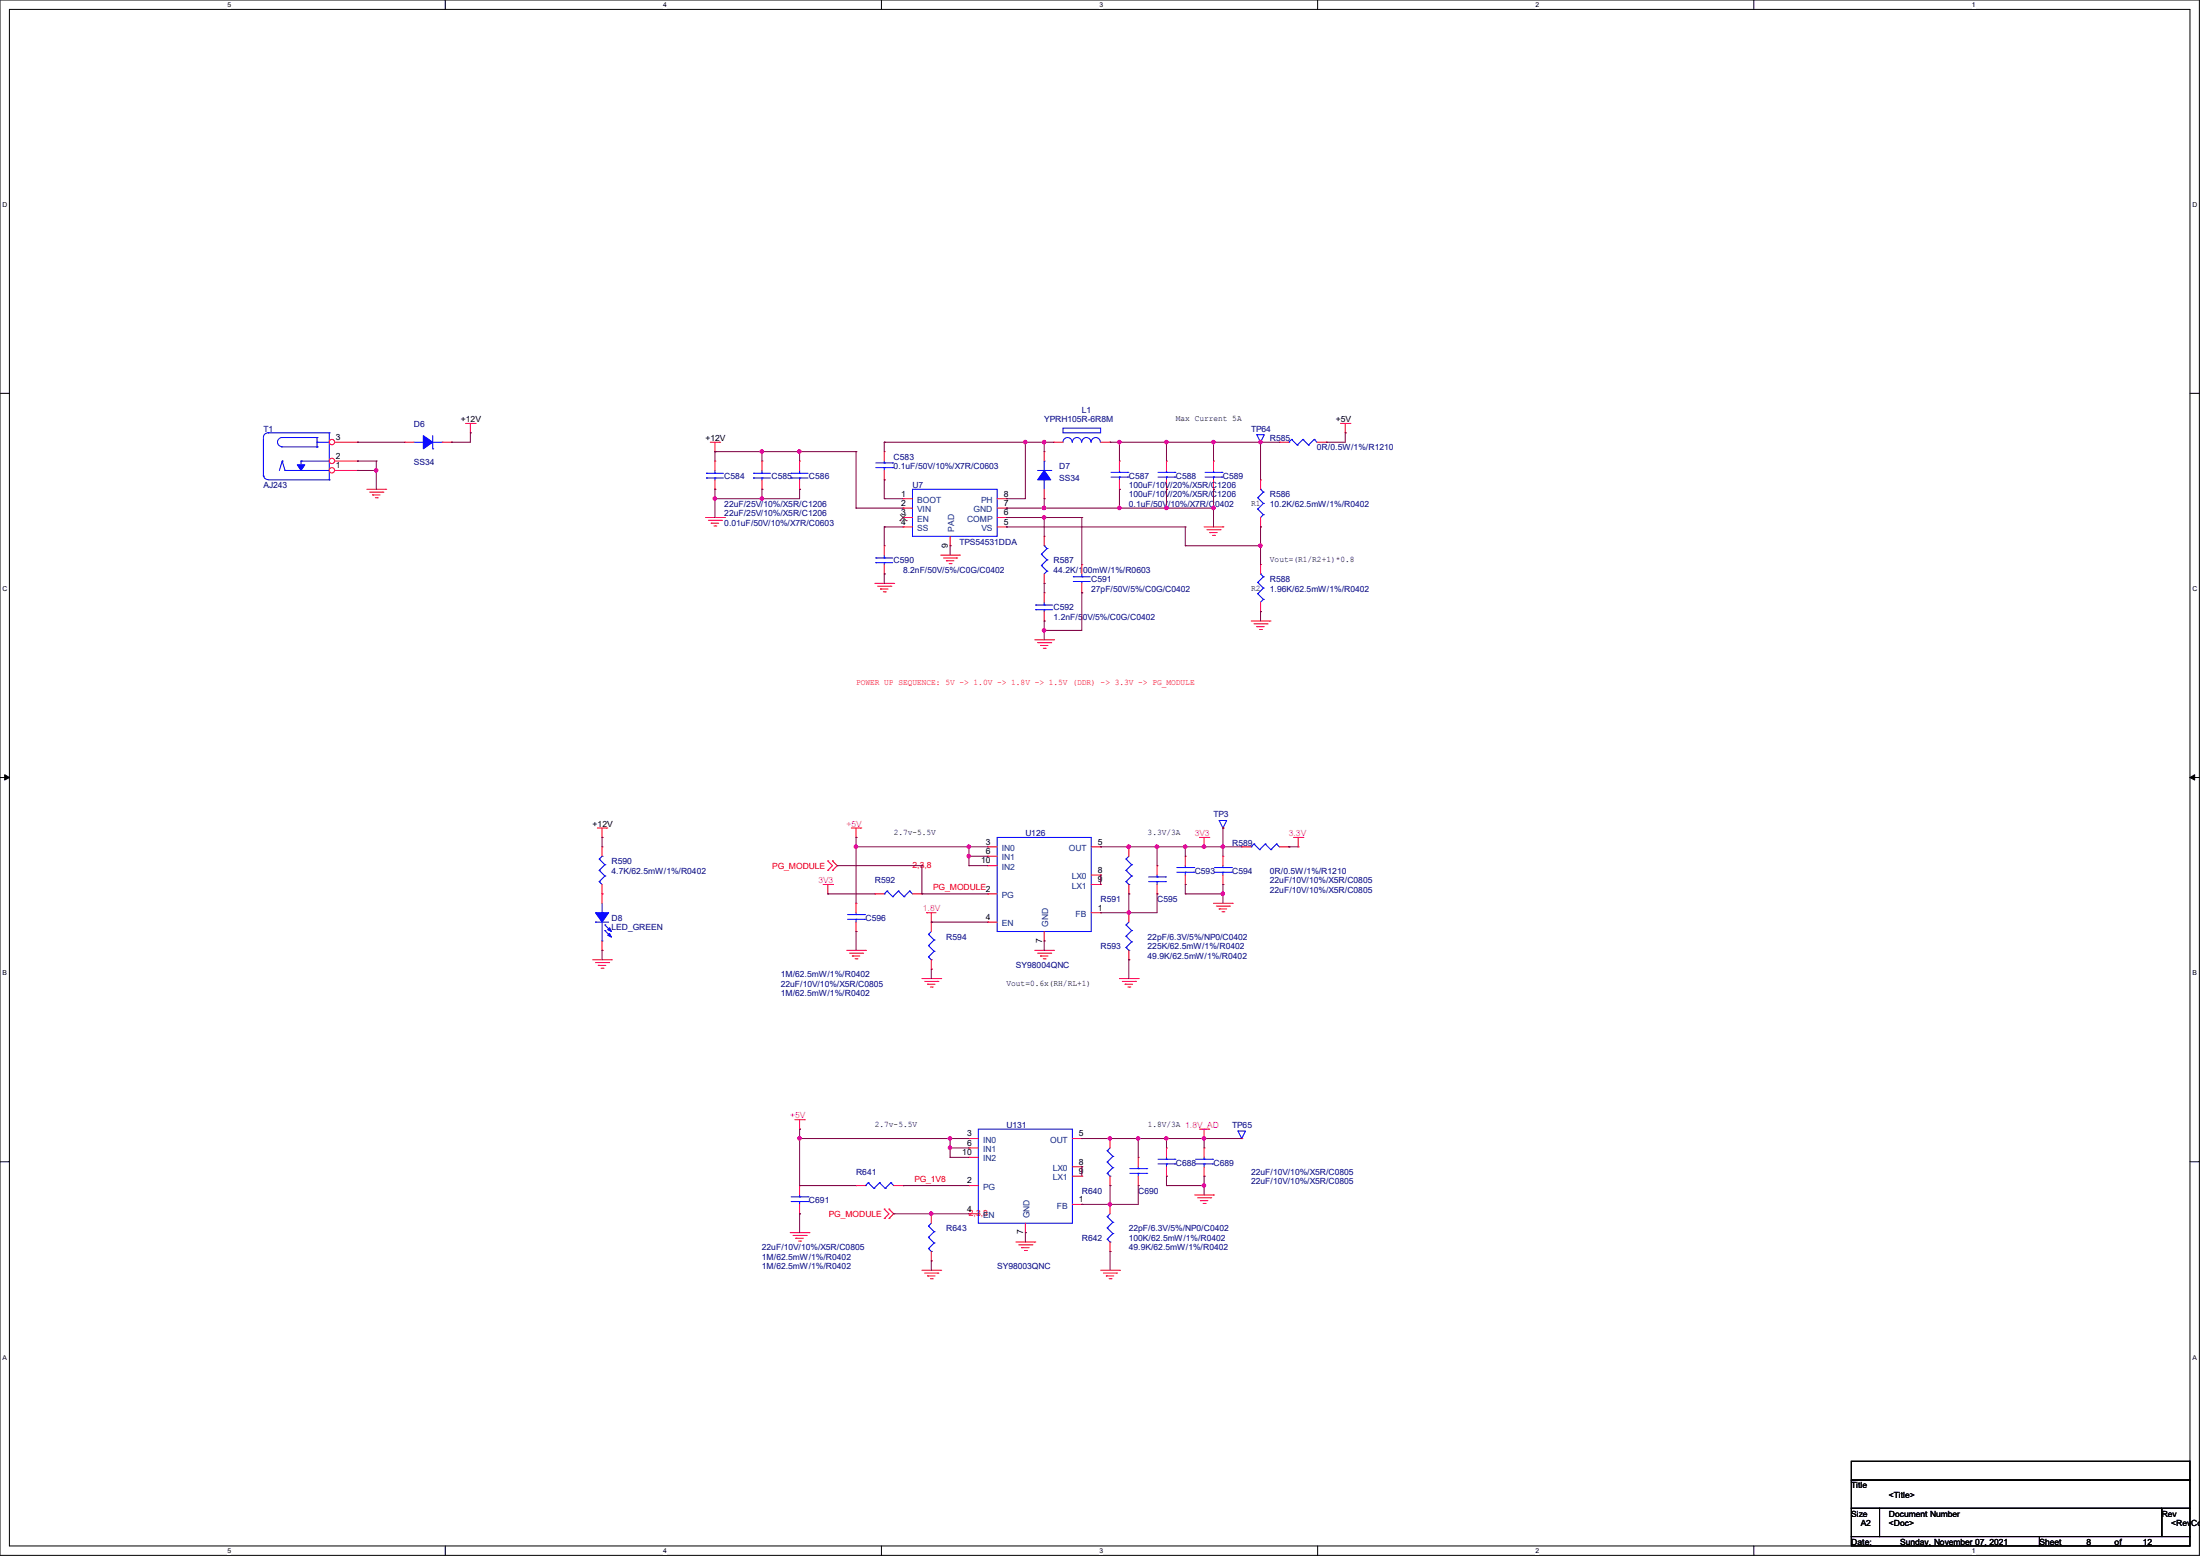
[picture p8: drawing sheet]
<svg xmlns="http://www.w3.org/2000/svg" width="297mm" height="210mm" viewBox="0 0 297 210" stroke-linecap="round" stroke-linejoin="round" font-family="sans-serif">
<path d="M0 0h296.9v209.9h-296.9zM1.3 1.3h294.4v207.4h-294.4z" fill="none" stroke="#000" stroke-width=".14"/>
<g fill="#fff">
<path d="M30.7 .1h.5v1h-.5z"/>
<path d="M30.7 208.8h.5v1h-.5z"/>
</g>
<path d="M60.1 0v1.3M60.1 208.7v1.2" fill="none" stroke="#000" stroke-width=".14"/>
<g fill="#fff">
<path d="M89.5 .1h.5v1h-.5z"/>
<path d="M89.5 208.8h.5v1h-.5z"/>
</g>
<path d="M119 0v1.3M119 208.7v1.2" fill="none" stroke="#000" stroke-width=".14"/>
<g fill="#fff">
<path d="M148.4 .1h.5v1h-.5z"/>
<path d="M148.4 208.8h.5v1h-.5z"/>
</g>
<path d="M177.9 0v1.3M177.9 208.7v1.2" fill="none" stroke="#000" stroke-width=".14"/>
<g fill="#fff">
<path d="M207.3 .1h.5v1h-.5z"/>
<path d="M207.3 208.8h.5v1h-.5z"/>
</g>
<path d="M236.8 0v1.3M236.8 208.7v1.2" fill="none" stroke="#000" stroke-width=".14"/>
<g fill="#fff">
<path d="M266.2 .1h.5v1h-.5z"/>
<path d="M266.2 208.8h.5v1h-.5z"/>
<path d="M.3 27.2h.7v1h-.7z"/>
<path d="M296 27.2h.6v1h-.6z"/>
<path d="M.3 79h.7v1h-.7z"/>
<path d="M296 79h.6v1h-.6z"/>
</g>
<path d="M0 53.1h1.3M295.7 53.1h1.2" fill="none" stroke="#000" stroke-width=".14"/>
<g fill="#fff">
<path d="M.3 130.9h.6v1h-.6z"/>
<path d="M296 130.9h.6v1h-.6z"/>
</g>
<path d="M0 104.9h1.3M295.7 104.9h1.2" fill="none" stroke="#000" stroke-width=".14"/>
<path d="M.6 104.6l.7 .3-.7 .4zM295.7 104.9l.6-.3v.7z" fill="#000" stroke="#000" stroke-width=".14"/>
<g fill="#fff">
<path d="M.3 182.7h.6v1h-.6z"/>
<path d="M296 182.7h.5v1h-.5z"/>
</g>
<path d="M0 156.8h1.3M295.7 156.8h1.2M249.9 197.2h45.8v2.6h-45.8zM249.9 199.8h45.8v3.8h-45.8zM249.9 203.6h3.8v3.8h-3.8zM249.9 207.4h25.4v1.3h-25.4zM253.7 203.6h38.1v3.8h-38.1zM275.3 207.4h20.4v1.3h-20.4zM291.8 203.6h3.9v3.8h-3.9z" fill="none" stroke="#000" stroke-width=".14"/>
<g fill="none" stroke="#f00" stroke-width=".14">
<path d="M62.9 57.1h1.2M63.5 58.4h.1M63.5 57.1v1.3M64.1 57.1h.1M95.9 59.7h1.3M96.5 59.7v1.3M97.2 59.7h.1M170.2 59.7h.1M181 57.1h1.2M181.6 58.4h.1M181.6 57.1v1.3M182.2 57.1h.1"/>
<path d="M49.5 66h2.6M49.9 66.4h1.8M50.3 66.8h.1M50.3 66.8h1M50.7 67.2h.2M50.9 67.2h.1M51.7 66.4h.1M52.1 66h.1M95.2 69.8h2.6M95.6 70.2h1.8M96 70.6h.1M96 70.6h1"/>
<path d="M96.4 71h.2M96.5 61h.1M96.6 71h.1M97.4 70.2h.1M97.8 69.8h.1M118.1 78.7h2.5M118.5 79.1h1.8M118.9 79.5h.1M118.9 79.5h1M119.3 79.9h.2M119.5 79.9h.1M120.3 79.1h.1"/>
<path d="M120.6 78.7h.1M127 74.9h2.5M127.4 75.3h1.8M127.8 75.7h.1M127.8 75.7h1M128.1 76.1h.3M128.4 76.1h.1M129.2 75.3h.1M129.5 74.9h.1M162.6 71.1h2.5M162.9 71.5h1.8M163.3 71.9h.1"/>
<path d="M163.3 71.9h1M163.7 72.3h.3M164 72.3h.1M164.7 71.5h.1M165.1 71.1h.1M170.2 71.1h.1M170.2 64.8h.1M170.2 64.8v1.2M170.2 69.8v1.3M139.7 86.4h2.5M140.1 86.7h1.8M140.5 87.1h.1"/>
<path d="M140.5 87.1h1M140.8 87.5h.3M141.1 87.5h.1M141.9 86.7h.1M142.2 86.4h.1M168.9 83.8h2.5M169.3 84.2h1.8M169.7 84.6h.1M169.7 84.6h1M170.1 85h.2M170.3 85h.1M171.1 84.2h.1"/>
<path d="M171.4 83.8h.1M80.6 111.8h1.3M81.3 113h.1M81.3 111.8v1.2M81.9 111.8h.1M111.1 119.4h1.3M111.8 117.5h.1M111.8 116.2h.1M111.8 119.4v1.2M111.8 116.2l.6 .6-.6 .7M112.4 119.4h.1M112.4 116.2h.1"/>
<path d="M112.4 117.5h.1M112.4 116.2l.6 .6-.6 .7M114.9 111.8h1.3M115.6 113h.1M115.6 111.8v1.2M116.2 111.8h.1M133.3 114.3h.1M133.3 115.6h.1M133.3 116.8h.1M133.3 114.3h1.3M133.3 115.6h1.3M133.3 116.8h1.3"/>
<path d="M147.3 119.4h1.3M147.3 114.3h1.3M147.3 118.1h1.3M148.6 114.3h.1M148.6 118.1h.1M148.6 119.4h.1M161.9 113h1.3M162.6 114.3h.1M162.6 113v1.3M163.2 113h.1M174.6 113h1.3M175.3 114.3h.1"/>
<path d="M175.3 113v1.3M175.9 113h.1M80 129.5h2.5M80.4 129.9h1.8M80.8 130.3h.1M80.8 130.3h1M81.2 130.7h.2M81.4 130.7h.1M82.2 129.9h.1M82.5 129.5h.1M111.8 120.6h.1M114.3 128.3h2.5"/>
<path d="M114.7 128.7h1.8M115.1 129h.1M115.1 129h1M115.4 129.4h.3M115.7 129.4h.1M116.5 128.7h.1M116.8 128.3h.1M124.5 132.1h2.5M124.8 132.5h1.8M125.1 123.2h.1M125.1 123.2h1.3M125.2 132.8h.1"/>
<path d="M125.2 132.8h1M125.6 133.2h.3M125.7 124.5h.1M125.7 123.2v1.3M125.9 133.2h.1M126.6 132.5h.1M127 132.1h.1M133.3 120.6h.1M133.3 124.5h.1M133.3 120.6h1.3M133.3 124.5h1.3M139.7 128.3h2.5"/>
<path d="M140.1 128.7h1.8M140.5 129h.1M140.5 129h1M140.8 129.4h.3M141 127h.1M141 125.7v1.3M141.1 129.4h.1M141.9 128.7h.1M142.2 128.3h.1M147.3 123.2h1.3M148.6 123.2h.1M151.1 132.1h2.6"/>
<path d="M151.5 132.5h1.8M151.9 132.8h.1M151.9 132.8h1M152.3 133.2h.2M152.5 133.2h.1M153.3 132.5h.1M153.7 132.1h.1M163.8 121.9h2.6M164.2 122.3h1.8M164.6 122.7h.1M164.6 122.7h1M165 123.1h.2"/>
<path d="M165.2 123.1h.1M166 122.3h.1M166.4 121.9h.1M107.3 151.1h1.3M107.9 152.4h.1M107.9 151.1v1.3M108.6 151.1h.1M161.9 152.4h1.3M162.6 153.7h.1M162.6 152.4v1.3M163.2 152.4h.1M106.7 166.4h2.5"/>
<path d="M107.1 166.8h1.7M107.4 167.1h.1M107.4 167.1h1.1M107.8 167.5h.3M108.1 167.5h.1M108.8 166.8h.1M109.2 166.4h.1M119.4 164.5h.1M119.4 163.2h.1M119.4 163.2l.6 .6-.6 .7M120 163.2h.1M120 164.5h.1"/>
<path d="M120 163.2l.6 .6-.6 .7M124.5 171.4h2.5M124.8 171.8h1.8M125.2 172.2h.1M125.2 172.2h1M125.6 172.6h.3M125.9 172.6h.1M126.6 171.8h.1M127 171.4h.1M137.2 167.6h2.5M137.5 168h1.8M137.9 168.4h.1"/>
<path d="M137.9 168.4h1M138.3 168.8h.3M138.6 168.8h.1M139.3 168h.1M139.7 167.6h.1M148.6 171.4h2.5M149 171.8h1.7M149.4 172.2h.1M149.4 172.2h1M149.7 172.6h.3M150 172.6h.1M150.7 171.8h.1"/>
<path d="M151.1 171.4h.1M161.3 161.3h2.5M161.7 161.7h1.7M162.1 162.1h.1M162.1 162.1h1M162.4 162.4h.3M162.7 162.4h.1M163.4 161.7h.1M163.8 161.3h.1"/>
</g>
<g fill="none" stroke="#00f" stroke-width=".14">
<path d="M35.6 59.2v5.1M36.2 58.4h.1M36.2 58.4h8.2M36.2 58.4a.61 .61 0 0 0-.6 .7M42.8 59.1h-4.7a.61 .61 0 0 0-.6 .6 .61 .61 0 0 0 .6 .6M42.8 59.1h.1M42.8 59.7h.1M42.8 59.1v1.2M42.8 59.7h1.6M44.4 58.4h.1M44.4 58.4v6.4M169.7 58.7h1l-.5 1z"/>
<path d="M35.6 64.1a.61 .61 0 0 0 .6 .6M35.6 64.3h.1M36.2 64.8h8.2M38 60.3h4.8M38.1 62.2h.1M38.1 62.2l-.4 1.3M38.1 62.2l.4 1.3M38.5 63.5h.1M38.5 63.5h5.9M40.6 62.2h.1M40.6 63.5h.1M40.6 62.2h3.8"/>
<path d="M40.6 62.2v1.3M42.8 60.3h.1M44.4 63.5h.1M44.4 64.8h.1M169.8 68.7h.1M169.8 67.2h.1M169.8 68.7l.8 .8M169.8 67.2l.8 .7M170.2 66h.1M170.2 66l.4 .4M170.6 69.5h.1M170.6 67.9h.1"/>
<path d="M170.6 66.4h.1M170.6 69.5l-.4 .3M170.6 67.9l-.8 .8M170.6 66.4l-.8 .8M134.6 113h12.7v12.7h-12.7z"/>
</g>
<path d="M40.1 62.7h1l-.5 .8z" fill-rule="evenodd" fill="#00f" stroke="#00f" stroke-width=".14"/>
<circle cx="44.8" cy="63.5" r=".36" fill="#fff" stroke="#f00" stroke-width=".14"/>
<path d="M45.2 63.5h3.1M48.3 63.5h.1" fill="none" stroke="#f00" stroke-width=".14"/>
<circle cx="44.8" cy="59.7" r=".36" fill="#fff" stroke="#f00" stroke-width=".14"/>
<path d="M45.2 59.7h3.1M48.3 59.7h.1" fill="none" stroke="#f00" stroke-width=".14"/>
<circle cx="44.8" cy="62.2" r=".36" fill="#fff" stroke="#f00" stroke-width=".14"/>
<g fill="none" stroke="#f00" stroke-width=".14">
<path d="M54.6 59.7h.1M54.6 59.7h1.3M59.7 59.7h1.3M61 59.7h.1M142.2 59.7h.1M142.2 59.7h1.3M148.6 59.7h1.3M149.9 59.7h.1M172.7 59.7h.1M172.7 59.7h1.3M177.8 59.7h1.3M179.1 59.7h.1"/>
<path d="M45.2 62.2h3.1M48.3 62.2h.1M96.5 66h.1M96.5 62.2h.1M96.5 62.2v1.3M96.5 64.8v1.2M102.9 66h.1M102.9 62.2h.1M102.9 62.2v1.3M102.9 64.8v1.2M107.9 66h.1M107.9 62.2h.1"/>
<path d="M107.9 62.2v1.3M107.9 64.8v1.2M119.4 61h.1M119.4 64.8h.1M119.4 77.5h.1M119.4 73.7h.1M119.4 61v1.2M119.4 63.5v1.3M119.4 73.7v1.2M119.4 76.2v1.3M121.9 67.3h.1M121.9 68.6h.1"/>
<path d="M121.9 69.8h.1M121.9 71.1h.1M121.9 67.3h1.3M121.9 68.6h1.3M121.9 69.8h1.3M121.9 71.1h1.3M128.3 73.7h.1M128.3 72.4v1.3M134.6 67.3h1.3M134.6 68.6h1.3M134.6 69.8h1.3M134.6 71.1h1.3"/>
<path d="M135.9 67.3h.1M135.9 68.6h.1M135.9 69.8h.1M135.9 71.1h.1M141 78.7h.1M141 72.4h.1M141 67.3h.1M141 61h.1M141 61v1.2M141 66v1.3M141 72.4v1.3M141 77.5v1.2"/>
<path d="M146 76.2h.1M146 76.2v1.3M146 78.7v1.3M151.1 62.2h.1M151.1 66h.1M151.1 62.2v1.3M151.1 64.8v1.2M157.5 62.2h.1M157.5 66h.1M157.5 62.2v1.3M157.5 64.8v1.2M163.8 62.2h.1"/>
<path d="M163.8 66h.1M163.8 62.2v1.3M163.8 64.8v1.2M170.2 76.2h.1M170.2 76.2v1.3M141 83.8h.1M141 80h.1M141 80v1.3M141 82.5v1.3M146 80h.1M170.2 82.5h.1M170.2 81.3v1.2"/>
<path d="M81.3 114.3h.1M81.3 114.3v1.3M81.3 119.4v2.5M152.4 114.3h.1M152.4 114.3v1.3M152.4 119.4v1.2M156.2 116.8h.1M156.2 116.8v1.3M156.2 119.4v1.2M160 115.6h.1M160 119.4h.1M160 115.6v1.2"/>
<path d="M160 118.1v1.3M165.1 115.6h.1M165.1 119.4h.1M165.1 111.8h.1M165.1 115.6v1.2M165.1 118.1v1.3M167.6 114.3h.1M167.6 114.3h1.3M172.7 114.3h1.3M174 114.3h.1M81.3 120.6h.1M81.3 128.3h.1"/>
<path d="M81.3 127v1.3M115.6 121.9h.1M115.6 125.7h.1M115.6 121.9v1.3M115.6 124.5v1.2M118.1 120.6h.1M118.1 120.6h1.3M123.2 120.6h1.3M124.5 120.6h.1M125.7 124.5h.1M125.7 130.8h.1M125.7 124.5v1.2"/>
<path d="M125.7 129.5v1.3M152.4 123.2h.1M152.4 129.5h.1M152.4 120.6h.1M152.4 123.2v1.3M152.4 128.3v1.2M156.2 120.6h.1M130.8 153.7h.1M130.8 154.9h.1M130.8 156.2h.1M130.8 153.7h1.3M130.8 154.9h1.3"/>
<path d="M130.8 156.2h1.3M144.8 153.7h1.2M144.8 157.5h1.2M144.8 158.7h1.2M146 153.7h.1M146 157.5h.1M146 158.7h.1M149.9 153.7h.1M149.9 153.7v1.2M149.9 158.7v1.3M153.7 156.2h.1M153.7 156.2v1.3"/>
<path d="M153.7 158.7v1.3M157.5 154.9h.1M157.5 158.7h.1M157.5 154.9v1.3M157.5 157.5v1.2M162.6 154.9h.1M162.6 158.7h.1M162.6 154.9v1.3M162.6 157.5v1.2M167.6 153.7h.1M107.9 160h.1M107.9 163.8h.1"/>
<path d="M107.9 160v1.3M107.9 162.6v1.2M115.6 160h.1M115.6 160h1.2M120.6 160h1.3M121.9 160h.1M125.7 163.8h.1M125.7 170.2h.1M125.7 163.8v1.3M125.7 168.9v1.3M130.8 160h.1M130.8 163.8h.1"/>
<path d="M130.8 160h1.3M130.8 163.8h1.3M138.4 166.4h.1M138.4 165.1v1.3M144.8 162.6h1.2M146 162.6h.1M149.9 162.6h.1M149.9 168.9h.1M149.9 160h.1M149.9 162.6v1.2M149.9 167.6v1.3M153.7 160h.1"/>
</g>
<g fill="none" stroke="#00f" stroke-width=".14">
<path d="M55.9 59.7h1.2M57.1 59.7h.1M58.4 58.8v1.8M58.4 59.7h1.3M59.7 59.7h.1M143.5 57.8h5.1v.6h-5.1zM144.7 59.7a.61 .61 0 0 0-.6-.6 .61 .61 0 0 0-.6 .6M146 59.7a.61 .61 0 0 0-.6-.6 .61 .61 0 0 0-.6 .6M147.3 59.7a.61 .61 0 0 0-.6-.6 .61 .61 0 0 0-.6 .6M148.5 59.7a.61 .61 0 0 0-.6-.6 .61 .61 0 0 0-.6 .6M174 59.7h.1M174.4 59.3h.1"/>
<path d="M174.4 59.3l.7 .8M174.4 59.3l-.4 .4M175.9 59.3h.1M175.9 59.3l.8 .8M175.9 59.3l-.8 .8M177.4 59.3h.1M177.4 59.3l.4 .4M177.4 59.3l-.7 .8M58.4 60.6h.1M95.4 63.9h.1M95.4 64.5h.1M95.4 63.9h2.3"/>
<path d="M95.4 64.5h2.3M96.5 64.5h.1M96.5 63.9h.1M96.5 63.5v.4M96.5 64.5v.3M101.7 63.9h.1M101.7 64.5h.1M101.7 63.9h2.3M101.7 64.5h2.3M102.9 64.5h.1M102.9 63.9h.1M102.9 63.5v.4"/>
<path d="M102.9 64.5v.3M106.8 63.9h.1M106.8 64.5h.1M106.8 63.9h2.3M106.8 64.5h2.3M107.9 64.5h.1M107.9 63.9h.1M107.9 63.5v.4M107.9 64.5v.3M118.2 75.3h.1M118.2 75.9h.1M118.2 63.1h2.3"/>
<path d="M118.2 62.5h2.3M118.2 75.3h2.3M118.2 75.9h2.3M119.4 62.5h.1M119.4 63.1h.1M119.4 75.9h.1M119.4 75.3h.1M119.4 62.2v.3M119.4 63.1v.4M119.4 74.9v.4M119.4 75.9v.3M120.5 63.1h.1"/>
<path d="M120.5 62.5h.1M123.2 66h11.4v6.4h-11.4zM140.1 63.5h1.8M140.6 76.3h.1M140.6 74.8h.1M140.6 76.3l.8 .8M140.6 74.8l.8 .8M141 73.7h.1M141 64.8h.1M141 62.2h.1M141 62.2v1.3M141 64.8v1.2"/>
<path d="M141 73.7l.4 .3M141.4 77.1h.1M141.4 75.6h.1M141.4 74h.1M141.4 77.1l-.4 .4M141.4 75.6l-.8 .7M141.4 74l-.8 .8M141.9 63.5h.1M144.9 77.9h.1M144.9 78.5h.1M144.9 77.9h2.3M144.9 78.5h2.3"/>
<path d="M146 78.5h.1M146 77.9h.1M146 77.5v.4M146 78.5v.2M150 64.4h2.3M150 63.8h2.3M151.1 63.8h.1M151.1 64.4h.1M151.1 63.5v.3M151.1 64.4v.4M152.3 64.4h.1M152.3 63.8h.1"/>
<path d="M156.3 64.4h2.3M156.3 63.8h2.3M157.5 63.8h.1M157.5 64.4h.1M157.5 63.5v.3M157.5 64.4v.4M158.6 64.4h.1M158.6 63.8h.1M162.7 64.4h2.3M162.7 63.8h2.3M163.8 63.8h.1M163.8 64.4h.1"/>
<path d="M163.8 63.5v.3M163.8 64.4v.4M165 64.4h.1M165 63.8h.1M169.8 78.6h.1M169.8 78.6l.8 .8M170.2 77.5h.1M170.2 77.5l.4 .4M170.6 79.4h.1M170.6 77.9h.1M170.6 79.4l-.8 .7M170.6 77.9l-.8 .7"/>
<path d="M175.1 60.1h.1M176.7 60.1h.1M139.8 81.7h.1M139.8 82.3h.1M139.8 81.7h2.3M139.8 82.3h2.3M141 82.3h.1M141 81.7h.1M141 81.3v.4M141 82.3v.2M169.8 80.1h.1M169.8 80.1l.8 .8"/>
<path d="M170.6 80.9h.1M170.6 80.9l-.4 .4M80.9 119h.1M80.9 117.5h.1M80.9 116h.1M80.9 119l.4 .4M80.9 117.5l.8 .7M80.9 116l.8 .7M81.3 115.6h.1M81.3 115.6l-.4 .4M81.7 118.2h.1M81.7 116.7h.1"/>
<path d="M81.7 118.2l-.8 .8M81.7 116.7l-.8 .8M152 116h.1M152 117.5h.1M152 119h.1M152 116l.8 .7M152 117.5l.8 .7M152 119l.4 .4M152.4 119.4h.1M152.4 115.6l-.4 .4M152.8 116.7h.1M152.8 118.2h.1"/>
<path d="M152.8 116.7l-.8 .8M152.8 118.2l-.8 .8M155.1 119h2.3M155.1 118.4h2.3M156.2 118.4h.1M156.2 119h.1M156.2 118.1v.3M156.2 119v.4M157.4 119h.1M157.4 118.4h.1M158.9 117.7h2.3M158.9 117.1h2.3"/>
<path d="M160 117.1h.1M160 117.7h.1M160 116.8v.3M160 117.7v.4M161.2 117.7h.1M161.2 117.1h.1M164 117.7h2.2M164 117.1h2.2M164.6 110.7h1l-.5 1.1zM165.1 117.1h.1M165.1 117.7h.1M165.1 116.8v.3"/>
<path d="M165.1 117.7v.4M166.2 117.7h.1M166.2 117.1h.1M168.9 114.3h.1M169.3 113.9h.1M169.3 113.9l.8 .8M169.3 113.9l-.4 .4M170.1 114.7h.1M170.8 113.9h.1M170.8 113.9l.8 .8M170.8 113.9l-.7 .8M171.6 114.7h.1"/>
<path d="M172.3 113.9h.1M172.3 113.9l.4 .4M172.3 113.9l-.7 .8M80.4 124.5h.1M80.4 124.5h1.8M81.3 123.2h.1M81.3 127h.1M81.3 121.9v1.3M81.3 124.5v2.5M81.7 124.8h.1M81.7 125.6h.1M81.7 124.8l.7 .8"/>
<path d="M81.7 125.6l.7 .8M114.4 124.1h2.3M114.4 123.4h2.3M115.6 123.4h.1M115.6 124.1h.1M115.6 123.2v.2M115.6 124.1v.4M116.7 124.1h.1M116.7 123.4h.1M119.4 120.6h.1M119.8 120.3h.1M119.8 120.3l.7 .7"/>
<path d="M119.8 120.3l-.4 .3M120.5 121h.1M121.3 120.3h.1M121.3 120.3l.7 .7M121.3 120.3l-.8 .7M122 121h.1M122.8 120.3h.1M122.8 120.3l.4 .3M122.8 120.3l-.8 .7M125.3 126.1h.1M125.3 127.6h.1M125.3 129.2h.1"/>
<path d="M125.3 126.1l.8 .8M125.3 127.6l.8 .8M125.3 129.2l.4 .3M125.7 129.5h.1M125.7 125.7l-.4 .4M126.1 126.9h.1M126.1 128.4h.1M126.1 126.9l-.8 .7M126.1 128.4l-.8 .8M152 124.8h.1M152 126.4h.1M152 127.9h.1"/>
<path d="M152 124.8l.8 .8M152 126.4l.8 .7M152 127.9l.4 .4M152.4 128.3h.1M152.4 124.5l-.4 .3M152.8 125.6h.1M152.8 127.1h.1M152.8 125.6l-.8 .8M152.8 127.1l-.8 .8M117.2 159.6h.1M117.2 159.6l-.4 .4M117.2 159.6l.8 .8"/>
<path d="M118.7 159.6h.1M118.7 159.6l-.7 .8M118.7 159.6l.8 .8M120.3 159.6h.1M120.3 159.6l-.8 .8M120.3 159.6l.3 .4M132.1 152.4h12.7v12.7h-12.7zM149.5 155.3h.1M149.5 156.8h.1M149.5 158.4h.1M149.5 155.3l.7 .8M149.5 156.8l.7 .8"/>
<path d="M149.5 158.4l.4 .3M149.9 158.7h.1M149.9 154.9l-.4 .4M150.2 156.1h.1M150.2 157.6h.1M150.2 156.1l-.7 .7M150.2 157.6l-.7 .8M152.5 158.4h2.3M152.5 157.7h2.3M153.7 157.7h.1M153.7 158.4h.1M153.7 157.5v.2"/>
<path d="M153.7 158.4v.3M154.8 158.4h.1M154.8 157.7h.1M156.3 157.1h2.3M156.3 156.5h2.3M157.5 156.5h.1M157.5 157.1h.1M157.5 156.2v.3M157.5 157.1v.4M158.6 157.1h.1M158.6 156.5h.1M161.4 157.1h2.3"/>
<path d="M161.4 156.5h2.3M162.6 156.5h.1M162.6 157.1h.1M162.6 156.2v.3M162.6 157.1v.4M163.7 157.1h.1M163.7 156.5h.1M167.1 152.7h1l-.5 1zM106.8 162.2h2.3M106.8 161.5h2.3M107.9 161.5h.1M107.9 162.2h.1"/>
<path d="M107.9 161.3v.2M107.9 162.2v.4M109.1 162.2h.1M109.1 161.5h.1M116.8 160h.1M118 160.4h.1M119.5 160.4h.1M125.3 165.5h.1M125.3 167h.1M125.3 168.5h.1M125.3 165.5l.8 .7M125.3 167l.8 .8"/>
<path d="M125.3 168.5l.4 .4M125.7 168.9h.1M125.7 165.1l-.4 .4M126.1 166.2h.1M126.1 167.8h.1M126.1 166.2l-.8 .8M126.1 167.8l-.8 .7M149.5 164.2h.1M149.5 165.7h.1M149.5 167.3h.1M149.5 164.2l.7 .8M149.5 165.7l.7 .8"/>
<path d="M149.5 167.3l.4 .3M149.9 167.6h.1M149.9 163.8l-.4 .4M150.2 165h.1M150.2 166.5h.1M150.2 165l-.7 .7M150.2 166.5l-.7 .8"/>
</g>
<path d="M121.5 70.3h.1M121.5 69.5l.8 .8M122.3 69.5l-.8 .8M122.3 70.3h.1" fill="none" stroke="#804000" stroke-width=".14"/>
<g fill="#00f" stroke="#00f" stroke-width=".14">
<path d="M57.1 58.8l1.3 .9-1.3 .9z" fill-rule="evenodd"/>
<path d="M141 63.5l.9 1.3h-1.8z" fill-rule="evenodd"/>
<path d="M80.4 123.2h1.8l-.9 1.3z" fill-rule="evenodd"/>
<path d="M82 126.2l.3-.2 .2 .5z" fill-rule="evenodd"/>
<path d="M82 125.5l.3-.3 .2 .5z" fill-rule="evenodd"/>
</g>
<g fill="none" stroke="#800040" stroke-width=".14">
<path d="M48.3 59.7h.1M48.3 59.7h6.3M61 59.7h.1M63.5 58.4h.1M63.5 58.4v1.3h-2.5M119.4 59.7h.1M119.4 59.7h22.8M119.4 59.7v1.3M138.4 59.7h.1M138.4 59.7v7.6h-2.5M141 59.7h.1M141 59.7v1.3"/>
<path d="M149.9 59.7h.1M149.9 59.7h22.8M151.1 59.7h.1M151.1 59.7v2.5M157.5 59.7h.1M157.5 59.7v2.5M163.8 59.7h.1M163.8 59.7v2.5M170.2 59.7h.1M170.2 59.7v5.1M179.1 59.7h.1M181.6 58.4h.1"/>
<path d="M181.6 58.4v1.3h-2.5M48.3 62.2h.1M48.3 63.5h.1M48.3 62.2h2.5M48.3 63.5h2.5M50.8 62.2h.1M50.8 63.5h.1M50.8 62.2v3.8M96.5 61h.1M96.5 66h.1M96.5 67.3h.1M96.5 61h19.1"/>
<path d="M96.5 61v1.2M96.5 66v3.8M102.9 61h.1M102.9 66h.1M102.9 67.3h.1M102.9 61v1.2M102.9 66v1.3M107.9 61h.1M107.9 66h.1M107.9 61v1.2M107.9 66v1.3h-11.4M115.6 61h.1"/>
<path d="M115.6 68.6h.1M115.6 61v7.6M115.6 68.6h6.3M119.4 64.8h.1M119.4 67.3h.1M119.4 71.1h.1M119.4 77.5h.1M119.4 64.8v2.5M119.4 71.1v2.6M119.4 77.5v1.2M119.4 67.3h2.5M119.4 71.1h2.5"/>
<path d="M128.3 73.7h.1M128.3 73.7v1.2M135.9 67.3h.1M135.9 68.6h.1M135.9 69.8h.1M135.9 71.1h.1M135.9 68.6h27.9M135.9 69.8h10.1M135.9 71.1h24.1M141 67.3h.1M141 68.6h.1M141 69.8h.1"/>
<path d="M141 78.7h.1M141 67.3v1.3M141 69.8v2.6M141 78.7v1.3M146 69.8h.1M146 69.8v6.4M151.1 66h.1M151.1 68.6h.1M151.1 66v2.6M157.5 66h.1M157.5 68.6h.1M157.5 66v2.6"/>
<path d="M160 71.1h.1M160 73.7h.1M160 71.1v2.6M160 73.7h10.2M163.8 66h.1M163.8 68.6h.1M163.8 66v5.1M170.2 71.1h.1M170.2 73.7h.1M170.2 71.1v5.1M141 83.8h.1M141 85.1h.1"/>
<path d="M141 83.8v2.6M146 80h.1M146 80v5.1h-5M170.2 82.5h.1M170.2 82.5v1.3M81.3 113h.1M81.3 113v1.3M113 116.8h.1M113 116.8h11.5M115.6 113h.1M115.6 114.3h.1M115.6 113v8.9"/>
<path d="M115.6 114.3h17.7M124.5 116.8h.1M124.5 116.8v3.8M130.8 114.3h.1M130.8 115.6h.1M130.8 116.8h.1M130.8 114.3v2.5M130.8 115.6h2.5M130.8 116.8h2.5M148.6 114.3h.1M148.6 118.1h.1M148.6 114.3h19"/>
<path d="M148.6 118.1v1.3M152.4 114.3h.1M156.2 114.3h.1M156.2 114.3v2.5M160 114.3h.1M160 119.4h.1M160 114.3v1.3M160 119.4v1.2M162.6 114.3h.1M165.1 111.8h.1M165.1 114.3h.1M165.1 119.4h.1"/>
<path d="M165.1 111.8v3.8M165.1 119.4v2.5M174 114.3h.1M174 114.3h1.3M81.3 128.3h.1M81.3 128.3v1.2M111.8 120.6h.1M111.8 120.6h6.3M115.6 125.7h.1M115.6 125.7v2.6M124.5 120.6h.1M124.5 120.6h8.8"/>
<path d="M125.7 124.5h.1M125.7 130.8h.1M125.7 124.5h7.6M125.7 130.8v1.3M141 127h.1M141 127v1.3M148.6 123.2h.1M152.4 120.6h.1M152.4 123.2h.1M152.4 129.5h.1M152.4 120.6v2.6M152.4 129.5v2.6"/>
<path d="M156.2 120.6h.1M156.2 120.6v2.6h-7.6M160 120.6h.1M160 120.6h5.1M165.1 120.6h.1M107.9 152.4h.1M107.9 153.7h.1M107.9 152.4v7.6M107.9 153.7h22.9M128.3 153.7h.1M128.3 154.9h.1M128.3 156.2h.1"/>
<path d="M128.3 153.7v2.5M128.3 154.9h2.5M128.3 156.2h2.5M146 153.7h.1M146 157.5h.1M146 157.5v1.2M146 153.7h21.6M149.9 153.7h.1M153.7 153.7h.1M153.7 153.7v2.5M157.5 153.7h.1M157.5 158.7h.1"/>
<path d="M157.5 153.7v1.2M157.5 158.7v1.3M162.6 153.7h.1M162.6 158.7h.1M162.6 153.7v1.2M162.6 158.7v2.6M107.9 160h.1M107.9 163.8h.1M107.9 163.8v2.6M107.9 160h7.7M120.6 163.8h.1M120.6 163.8h10.2"/>
<path d="M121.9 160h.1M121.9 160h8.9M125.7 163.8h.1M125.7 170.2h.1M125.7 170.2v1.2M138.4 166.4h.1M138.4 166.4v1.2M146 162.6h.1M149.9 160h.1M149.9 162.6h.1M149.9 168.9h.1M149.9 160v2.6"/>
<path d="M149.9 168.9v2.5M153.7 160h.1M153.7 160v2.6h-7.7M157.5 160h.1M157.5 160h5.1M162.6 160h.1"/>
</g>
<g fill="#f0f" stroke="#f0f" stroke-width=".14">
<circle cx="138.4" cy="59.7" r=".23"/>
<circle cx="140.9" cy="59.7" r=".23"/>
<circle cx="151.1" cy="59.7" r=".23"/>
<circle cx="157.5" cy="59.7" r=".23"/>
<circle cx="170.2" cy="59.7" r=".23"/>
<circle cx="163.8" cy="59.7" r=".23"/>
<circle cx="102.8" cy="60.9" r=".23"/>
<circle cx="107.9" cy="60.9" r=".23"/>
<circle cx="50.8" cy="63.5" r=".23"/>
<circle cx="96.5" cy="67.3" r=".23"/>
<circle cx="102.8" cy="67.3" r=".23"/>
<circle cx="157.5" cy="68.6" r=".23"/>
<circle cx="163.8" cy="68.6" r=".23"/>
<circle cx="151.1" cy="68.6" r=".23"/>
<circle cx="140.9" cy="68.6" r=".23"/>
<circle cx="140.9" cy="69.8" r=".23"/>
<circle cx="170.2" cy="73.6" r=".23"/>
<circle cx="140.9" cy="85.1" r=".23"/>
<circle cx="165.1" cy="114.3" r=".23"/>
<circle cx="115.5" cy="114.3" r=".23"/>
<circle cx="130.8" cy="114.3" r=".23"/>
<circle cx="152.4" cy="114.3" r=".23"/>
<circle cx="160" cy="114.3" r=".23"/>
<circle cx="156.2" cy="114.3" r=".23"/>
<circle cx="162.5" cy="114.3" r=".23"/>
<circle cx="130.8" cy="115.5" r=".23"/>
<circle cx="165.1" cy="120.6" r=".23"/>
<circle cx="152.4" cy="123.2" r=".23"/>
<circle cx="128.2" cy="153.6" r=".23"/>
<circle cx="107.9" cy="153.6" r=".23"/>
<circle cx="149.8" cy="153.6" r=".23"/>
<circle cx="153.6" cy="153.6" r=".23"/>
<circle cx="157.5" cy="153.6" r=".23"/>
<circle cx="162.5" cy="153.6" r=".23"/>
<circle cx="128.2" cy="154.9" r=".23"/>
<circle cx="162.5" cy="160" r=".23"/>
<circle cx="149.8" cy="162.5" r=".23"/>
<circle cx="125.7" cy="163.8" r=".23"/>
</g>
<g font-size="1.1" fill="#000080">
<text x="35.6" y="58.3">T1</text>
<text x="55.9" y="57.6">D6</text>
<text x="141" y="57">YPRH105R-6R8M</text>
<text x="146" y="55.7">L1</text>
<text x="168.9" y="58.3">TP64</text>
<text x="171.4" y="59.5">R585</text>
<text x="35.6" y="65.9">AJ243</text>
<text x="55.9" y="62.8">SS34</text>
<text x="97.8" y="64.6">C584</text>
<text x="104.1" y="64.6">C585</text>
<text x="109.2" y="64.6">C586</text>
<text x="120.6" y="62.1">C583</text>
<text x="120.6" y="63.3">0.1uF/50V/10%/X7R/C0603</text>
<text x="123.2" y="65.9">U7</text>
<text x="143" y="63.3">D7</text>
<text x="143" y="64.9">SS34</text>
<text x="152.4" y="64.6">C587</text>
<text x="152.4" y="65.9">100uF/10V/20%/X5R/C1206</text>
<text x="158.7" y="64.6">C588</text>
<text x="165.1" y="64.6">C589</text>
<text x="177.8" y="60.8">0R/0.5W/1%/R1210</text>
<text x="97.8" y="71">0.01uF/50V/10%/X7R/C0603</text>
<text x="97.8" y="68.4">22uF/25V/10%/X5R/C1206</text>
<text x="97.8" y="69.7">22uF/25V/10%/X5R/C1206</text>
<text x="152.4" y="67.1">100uF/10V/20%/X5R/C1206</text>
<text x="152.4" y="68.4">0.1uF/50V/10%/X7R/C0402</text>
<text x="171.4" y="67.1">R586</text>
<text x="171.4" y="68.4">10.2K/62.5mW/1%/R0402</text>
<text x="120.6" y="76">C590</text>
<text x="121.9" y="77.3">8.2nF/50V/5%/C0G/C0402</text>
<text x="129.5" y="73.5">TPS54531DDA</text>
<text x="142.2" y="76">R587</text>
<text x="142.2" y="77.3">44.2K/100mW/1%/R0603</text>
<text x="142.2" y="82.4">C592</text>
<text x="142.2" y="83.7">1.2nF/50V/5%/C0G/C0402</text>
<text x="147.3" y="78.6">C591</text>
<text x="147.3" y="79.8">27pF/50V/5%/C0G/C0402</text>
<text x="171.4" y="78.6">R588</text>
<text x="171.4" y="79.8">1.96K/62.5mW/1%/R0402</text>
<text x="138.4" y="112.9">U126</text>
<text x="163.8" y="110.3">TP3</text>
<text x="82.5" y="116.7">R590</text>
<text x="82.5" y="117.9">4.7K/62.5mW/1%/R0402</text>
<text x="118.1" y="119.2">R592</text>
<text x="161.3" y="117.9">C593</text>
<text x="166.4" y="117.9">C594</text>
<text x="166.4" y="114.1">R589</text>
<text x="171.4" y="119.2">22uF/10V/10%/X5R/C0805</text>
<text x="171.4" y="117.9">0R/0.5W/1%/R1210</text>
<text x="82.5" y="124.3">D8</text>
<text x="82.5" y="125.6">LED_GREEN</text>
<text x="116.8" y="124.3">C596</text>
<text x="148.6" y="121.8">R591</text>
<text x="156.2" y="121.8">C595</text>
<text x="171.4" y="120.5">22uF/10V/10%/X5R/C0805</text>
<text x="105.4" y="131.9">1M/62.5mW/1%/R0402</text>
<text x="127.8" y="126.8">R594</text>
<text x="137.2" y="130.6">SY98004QNC</text>
<text x="148.6" y="128.1">R593</text>
<text x="154.9" y="129.4">49.9K/62.5mW/1%/R0402</text>
<text x="154.9" y="126.8">22pF/6.3V/5%/NP0/C0402</text>
<text x="154.9" y="128.1">225K/62.5mW/1%/R0402</text>
<text x="105.4" y="134.5">1M/62.5mW/1%/R0402</text>
<text x="105.4" y="133.2">22uF/10V/10%/X5R/C0805</text>
<text x="135.9" y="152.2">U131</text>
<text x="166.4" y="152.2">TP65</text>
<text x="115.6" y="158.6">R641</text>
<text x="146" y="161.1">R640</text>
<text x="153.7" y="161.1">C690</text>
<text x="158.7" y="157.3">C688</text>
<text x="163.8" y="157.3">C689</text>
<text x="168.9" y="158.6">22uF/10V/10%/X5R/C0805</text>
<text x="168.9" y="159.9">22uF/10V/10%/X5R/C0805</text>
<text x="109.2" y="162.4">C691</text>
<text x="127.8" y="166.2">R643</text>
<text x="146" y="167.5">R642</text>
<text x="152.4" y="166.2">22pF/6.3V/5%/NP0/C0402</text>
<text x="152.4" y="167.5">100K/62.5mW/1%/R0402</text>
<text x="102.9" y="168.7">22uF/10V/10%/X5R/C0805</text>
<text x="102.9" y="171.3">1M/62.5mW/1%/R0402</text>
<text x="102.9" y="170">1M/62.5mW/1%/R0402</text>
<text x="134.6" y="171.3">SY98003QNC</text>
<text x="152.4" y="168.7">49.9K/62.5mW/1%/R0402</text>
</g>
<g font-size="1.1">
<text x="45.3" y="59.4">3</text>
<text x="62.2" y="57">+12V</text>
<text x="95.2" y="59.5">+12V</text>
<text x="158.7" y="56.9">Max Current 5A</text>
<text x="180.3" y="57">+5V</text>
<text x="45.3" y="63.2">1</text>
<text x="45.3" y="61.9">2</text>
<text x="121.7" y="67">1</text>
<text x="121.7" y="68.3">2</text>
<text x="121.7" y="69.6">3</text>
<text x="121.7" y="70.8">4</text>
<text x="135.5" y="67">8</text>
<text x="135.5" y="68.3">7</text>
<text x="135.5" y="69.6">6</text>
<text x="135.5" y="70.8">5</text>
<text x="168.9" y="68.3">R1</text>
<text x="128" y="73.9" transform="rotate(-90 128 73.9)">9</text>
<text x="171.4" y="75.9">Vout=(R1/R2+1)*0.8</text>
<text x="168.9" y="79.7">R2</text>
<text x="80" y="111.6">+12V</text>
<text x="120.6" y="112.7">2.7v-5.5V</text>
<text x="154.9" y="112.7">3.3V/3A</text>
<text x="132.5" y="116.5">10</text>
<text x="133.1" y="114">3</text>
<text x="133.1" y="115.3">6</text>
<text x="148.2" y="114">5</text>
<text x="148.2" y="117.8">8</text>
<text x="148.2" y="119.1">9</text>
<text x="133.1" y="124.2">4</text>
<text x="148.2" y="122.9">1</text>
<text x="140.7" y="127.3" transform="rotate(-90 140.7 127.3)">7</text>
<text x="135.9" y="133.1">Vout=0.6x(RH/RL+1)</text>
<text x="118.1" y="152.1">2.7v-5.5V</text>
<text x="129.9" y="155.9">10</text>
<text x="130.6" y="153.4">3</text>
<text x="130.6" y="154.6">6</text>
<text x="145.7" y="153.4">5</text>
<text x="154.9" y="152.1">1.8V/3A 1.8V_AD</text>
<text x="130.6" y="159.7">2</text>
<text x="145.7" y="157.2">8</text>
<text x="145.7" y="158.5">9</text>
<text x="130.6" y="163.5">4</text>
<text x="138.1" y="166.6" transform="rotate(-90 138.1 166.6)">7</text>
<text x="145.7" y="162.3">1</text>
<text x="249.9" y="200.9">Title</text>
<text x="255" y="202.1">&lt;Title&gt;</text>
<text x="249.9" y="204.7">Size</text>
<text x="249.9" y="208.5">Date:</text>
<text x="251.2" y="206">A2</text>
<text x="255" y="204.7">Document Number</text>
<text x="255" y="206">&lt;Doc&gt;</text>
<text x="256.5" y="208.5">Sunday, November 07, 2021</text>
<text x="275.3" y="208.5">Sheet</text>
<text x="281.7" y="208.5">8</text>
<text x="285.5" y="208.5">of</text>
<text x="289.3" y="208.5">12</text>
<text x="291.8" y="204.7">Rev</text>
<text x="293.1" y="206">&lt;RevCode</text>
</g>
<g font-size="1.1" fill="#004080">
<text x="123.8" y="67.9">BOOT</text>
<text x="123.8" y="69.1">VIN</text>
<text x="123.8" y="70.4">EN</text>
<text x="123.8" y="71.7">SS</text>
<text x="128.8" y="71.8" transform="rotate(-90 128.8 71.8)">PAD</text>
<text x="130.6" y="70.4">COMP</text>
<text x="131.4" y="69.1">GND</text>
<text x="132.5" y="67.9">PH</text>
<text x="132.5" y="71.7">VS</text>
<text x="135.3" y="114.9">IN0</text>
<text x="135.3" y="116.1">IN1</text>
<text x="135.3" y="117.4">IN2</text>
<text x="144.3" y="114.9">OUT</text>
<text x="144.7" y="118.7">LX0</text>
<text x="144.7" y="119.9">LX1</text>
<text x="135.3" y="121.2">PG</text>
<text x="135.3" y="125">EN</text>
<text x="141.5" y="125.1" transform="rotate(-90 141.5 125.1)">GND</text>
<text x="145.2" y="123.7">FB</text>
<text x="132.7" y="154.2">IN0</text>
<text x="132.7" y="155.5">IN1</text>
<text x="141.8" y="154.2">OUT</text>
<text x="132.7" y="160.6">PG</text>
<text x="132.7" y="156.8">IN2</text>
<text x="142.2" y="158">LX0</text>
<text x="142.2" y="159.3">LX1</text>
<text x="132.7" y="164.4">EN</text>
<text x="139" y="164.5" transform="rotate(-90 139 164.5)">GND</text>
<text x="142.7" y="163.1">FB</text>
</g>
<g font-size="1.1" fill="#f00">
<text x="115.6" y="92.4">POWER UP SEQUENCE: 5V -&gt; 1.0V -&gt; 1.8V -&gt; 1.5V (DDR) -&gt; 3.3V -&gt; PG_MODULE</text>
<text x="104.3" y="117.3">PG_MODULE</text>
<text x="123.2" y="117.2">2,3,8</text>
<text x="126" y="120.2">PG_MODULE2</text>
<text x="123.4" y="159.6">PG_1V8</text>
<text x="111.9" y="164.3">PG_MODULE</text>
<text x="130.8" y="164.2">2,3,8</text>
</g>
<g font-size="1.1" fill="#f0f">
<text x="114.3" y="111.6">+5V</text>
<text x="161.3" y="112.9">3V3</text>
<text x="174" y="112.9">3.3V</text>
<text x="110.5" y="119.2">3V3</text>
<text x="124.6" y="123">1.8V</text>
<text x="106.7" y="151">+5V</text>
</g>
<g font-size=".9">
<text x="30.7" y=".9">5</text>
<text x="89.5" y=".9">4</text>
<text x="148.4" y=".9">3</text>
<text x="207.3" y=".9">2</text>
<text x="266.2" y=".9">1</text>
<text x=".3" y="28">D</text>
<text x="296" y="28">D</text>
<text x=".3" y="79.8">C</text>
<text x="296" y="79.8">C</text>
<text x=".3" y="131.7">B</text>
<text x="296" y="131.7">B</text>
<text x=".3" y="183.5">A</text>
<text x="296" y="183.5">A</text>
<text x="30.7" y="209.6">5</text>
<text x="89.5" y="209.6">4</text>
<text x="148.4" y="209.6">3</text>
<text x="207.3" y="209.6">2</text>
<text x="266.2" y="209.6">1</text>
</g>
</svg>
